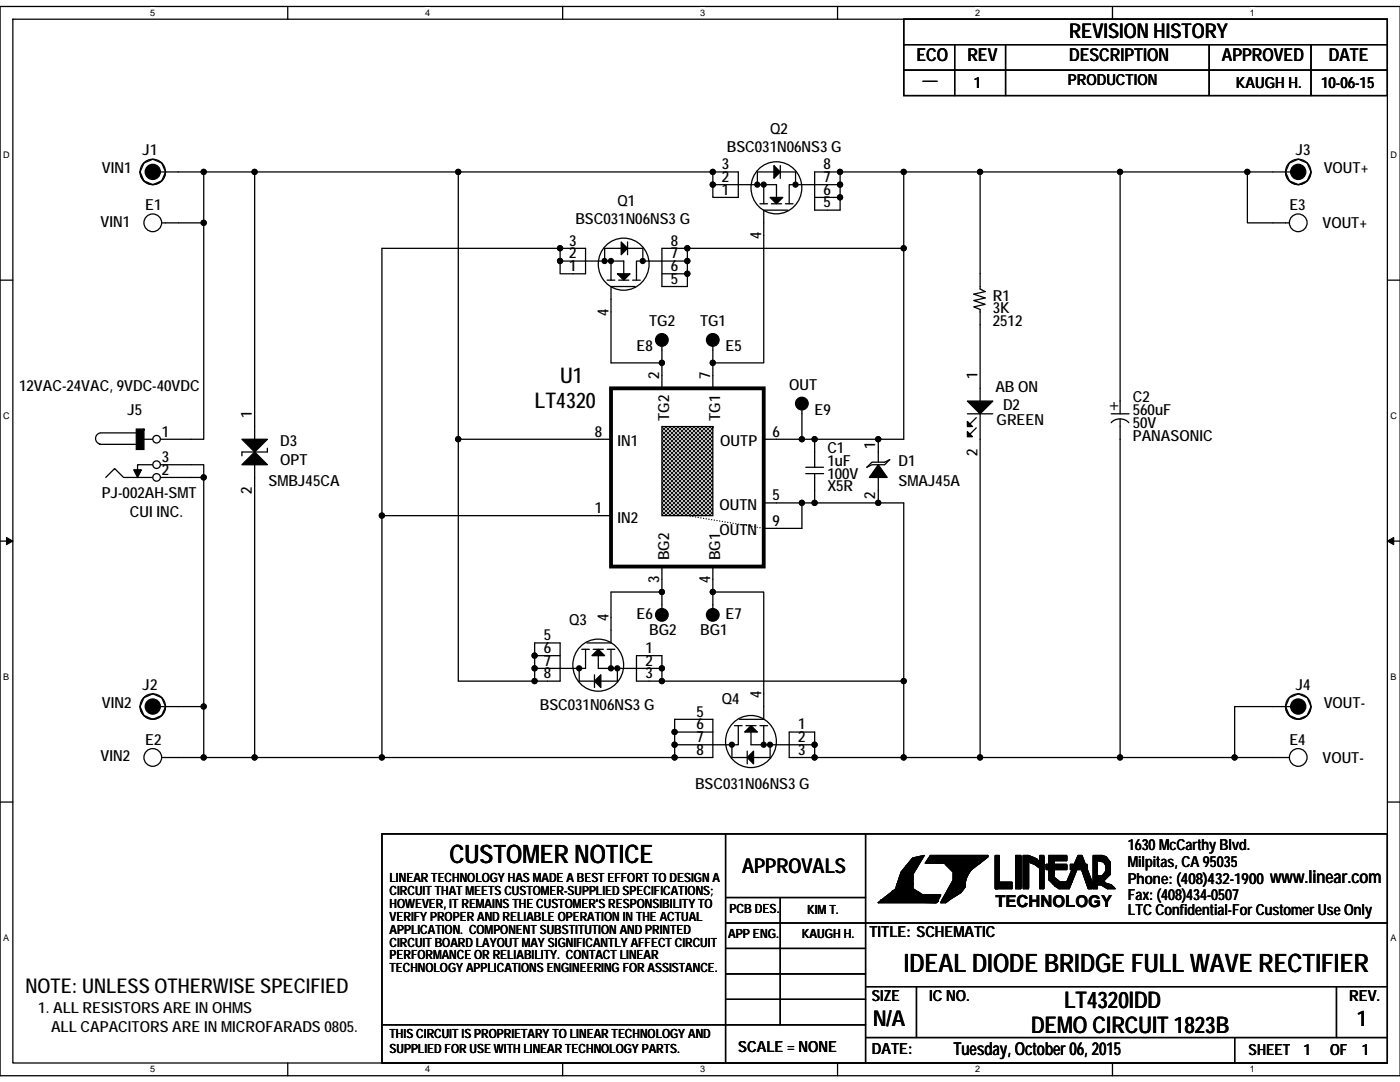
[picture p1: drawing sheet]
<svg xmlns="http://www.w3.org/2000/svg" width="279mm" height="216mm" viewBox="0 0 279 216" stroke-linecap="round" stroke-linejoin="round" font-family="sans-serif">
<path d="M0 1.3h279.4v213.4h-279.4zM2.6 3.8h274.3v208.3h-274.3z" fill="none" stroke="#000" stroke-width=".25"/>
<g fill="#fff">
<path d="M30 1.5h1v2.1h-1z"/>
<path d="M30 212.4h1v2h-1z"/>
</g>
<path d="M57.4 1.3v2.5M57.4 212.1v2.6" fill="none" stroke="#000" stroke-width=".25"/>
<g fill="#fff">
<path d="M84.9 1.5h1v2.1h-1z"/>
<path d="M84.9 212.4h1v2h-1z"/>
</g>
<path d="M112.3 1.3v2.5M112.3 212.1v2.6" fill="none" stroke="#000" stroke-width=".25"/>
<g fill="#fff">
<path d="M139.7 1.5h1v2.1h-1z"/>
<path d="M139.7 212.4h1v2h-1z"/>
</g>
<path d="M167.2 1.3v2.5M167.2 212.1v2.6" fill="none" stroke="#000" stroke-width=".25"/>
<g fill="#fff">
<path d="M194.6 1.5h1v2.1h-1z"/>
<path d="M194.6 212.4h1v2h-1z"/>
</g>
<path d="M222 1.3v2.5M222 212.1v2.6" fill="none" stroke="#000" stroke-width=".25"/>
<g fill="#fff">
<path d="M249.4 1.5h1v2.1h-1z"/>
<path d="M249.4 212.4h1v2h-1z"/>
<path d="M.7 29.9h1.2v2h-1.2z"/>
<path d="M277.5 29.9h1.3v2h-1.3z"/>
<path d="M.7 81.9h1.2v2.1h-1.2z"/>
<path d="M277.5 81.9h1.3v2.1h-1.3z"/>
</g>
<path d="M0 55.9h2.6M276.9 55.9h2.5" fill="none" stroke="#000" stroke-width=".25"/>
<g fill="#fff">
<path d="M.7 134h1.2v2h-1.2z"/>
<path d="M277.5 134h1.2v2h-1.2z"/>
</g>
<path d="M0 108h2.6M276.9 108h2.5" fill="none" stroke="#000" stroke-width=".25"/>
<path d="M1.3 107.2l1.3 .8-1.3 .7zM276.9 108l1.3-.8v1.5z" fill="#000" stroke="#000" stroke-width=".2"/>
<g fill="#fff">
<path d="M.7 186.1h1.2v2h-1.2z"/>
<path d="M277.5 186.1h1.2v2h-1.2z"/>
</g>
<g fill="none" stroke="#000" stroke-width=".25">
<path d="M180.4 3.8h96.5v15.3h-96.5zM180.4 8.9h96.5M180.4 14h96.5M190.5 8.9v10.2M200.7 8.9v10.2M241.3 8.9v10.2M261.6 8.9v10.2M35.6 34.3h5.1v10.2h-5.1M40.7 34.3h10.1M91.5 34.3h-40.7v50.8M91.5 34.3h50.8M91.5 34.3v53.4"/>
<path d="M142.3 34.3v2.6h2.5M142.3 36.9v2.5h2.5M142.3 34.3h2.5M165.1 36.9h2.6M165.1 39.4h2.6M165.1 34.3h2.6M167.7 34.3v2.6M167.7 34.3h12.7M167.7 36.9v2.5M167.7 39.4v2.5h-2.6M180.4 34.3v15.3M180.4 34.3h15.2"/>
<path d="M195.6 34.3v20.3M195.6 34.3h27.9M223.5 34.3h25.4M223.5 34.3v45.7M248.9 34.3v10.2h5.1M248.9 34.3h5.1M40.7 44.5v43.2h-2.6M111.8 49.6h-35.6v53.3M111.8 49.6h2.5M111.8 49.6v2.5h2.5M111.8 52.1v2.5h2.5M134.6 54.6h2.6"/>
<path d="M134.6 52.1h2.6M134.6 49.6h2.6M137.2 49.6v2.5M137.2 52.1v2.5M137.2 49.6h43.2M137.2 54.6v2.6h-2.6M152.4 47v25.4h-10.1M180.4 49.6v38.1h-17.8M121.9 62.3v10.1h10.2M132.1 69.9v2.5M132.1 72.4v2.6M142.3 69.9v2.5"/>
<path d="M142.3 72.4v2.6M195.6 64.8v12.7M19.8 88.7h7.4M20 86.4a1.13 1.13 0 0 0-.9 1.1 1.13 1.13 0 0 0 .9 1.1M20.1 86.4h7.1M21.1 95.3l1.8-1.8 1.8 1.8h5.8M28.7 87.7h1.8M30.5 92.7h-3v1.6M38.1 95.3h2.6v45.7M38.1 92.7h2.6v2.6M50.8 95.3v55.9M91.5 87.7v48.2h15.2"/>
<path d="M91.5 87.7h27.9M155 87.7h5M160 82.6v5.1M160 87.7h2.6M162.6 87.7v2.5M162.6 97.8v2.6M195.6 87.7v63.5M223.5 87.7v63.5M76.2 102.9v48.3M76.2 102.9h43.2M132.1 118.1h-10.2v5.1M132.1 118.1v2.6"/>
<path d="M132.1 115.6v2.5M142.3 115.6v2.5M142.3 118.1h10.1v20.4M142.3 118.1v2.6M155 100.4h5M160 100.4v5h-5M160 100.4h2.6M162.6 100.4h17.8v35.5M106.7 133.4v2.5M106.7 130.8v2.6M106.7 133.4h2.5M106.7 135.9h2.5"/>
<path d="M106.7 130.8h2.5M109.2 128.3h-2.5v2.5M129.6 133.4h2.5M129.6 130.8h2.5v2.6M129.6 135.9h2.5M132.1 133.4v2.5M132.1 135.9h48.3M180.4 135.9v15.3M35.6 141h5.1v10.2h-5.1M40.7 151.2h10.1M50.8 151.2h25.4M76.2 151.2h58.4"/>
<path d="M134.6 151.2h5.1M134.6 148.6h5.1M134.6 146.1h5.1M134.6 148.6v2.6M134.6 146.1v2.5M139.7 143.5h-5.1v2.6M160 146.1h2.6v2.5M160 148.6h2.6M160 151.2h2.6M162.6 151.2h17.8M162.6 148.6v2.6M180.4 151.2h15.2"/>
<path d="M195.6 151.2h27.9M223.5 151.2h22.9M246.4 151.2h7.6M254 141h-7.6v10.2M0 160h2.6M76.2 166.4h200.7v45.7h-200.7zM144.8 166.4v45.7M144.8 179.1h27.9M155.7 179.1v25.4M172.7 166.4v45.7M178.1 179.1l8.4 .2M178.1 179.3l8.4 .3"/>
<path d="M180.1 175l-.8 2.6-3 2.3 10.4 .2 .5-.8h-3l-2.6-1.7v-2.8l2.1-3.3-2.8 3.3-1 2.8-2.1 1.5M180.4 178.6h1.2M180.4 178.8h1.2M180.6 174.8l-.7 2M180.9 175l-1 2.8-2.1 1.5M180.9 176.8l-.3 .8M180.9 176l-.8 2.1M181.1 177.8l-2 1M181.1 178.1l-2 1M181.1 175v2.8M181.1 174.8v2.8l2.1 1.5M181.1 177.8l2.1 1.5"/>
<path d="M181.9 174.5l2.3-3.5-2.1 .5-2.2 2.8-1.1 3-3.5 2.8h11.7l.7-1.5h-3.5l-2.1-1.3v-2.8l2.3-3.8-2.3 .5-2.2 2.8-1.1 3.1M182.1 174.8v2.8l2.1 1.2M182.4 171.5h1.3v.2h-1.8v.3h1.3v.2h-1.8v.3h1.8v.2h-2.3v.3h2v.2h-2.3v.3h1.8v.5h-2v-.2h1.5v.5h.2h-2.2v.2h2.2v.5h-2.5v-.2h2.5v.7h-2.8v-.2h2.6v.7v-.2h-2.6v.2h2.8v.6v-.3h-3v.3h2.8v.2h-2.8v.3h3v.2h-3.3v.3h3.6v.2h-4.3v.3h5.3v.2h-5.8v.3h9.9v.2h-10.4v.3h10.1h-10.6v.2h10.6v.6v-.3h-11.4v.3h11.2M182.4 172.2l-1.5 1.8M183.2 171.2h.7M183.4 171.2l-.2 .3-1.1 .2-2 2.8M183.4 171.5l-.2 .2-1.1 .3-2 2.8-.8 2.5-3 2.3 10.4 .3 .5-.8h-3l-2.6-1.8v-2.8l2.1-3.3-2.8 3.3M184.9 171.7h11M184.9 172h.8M185.2 171.5h11.2M185.4 172h9.7M185.4 171.2h11"/>
<path d="M185.7 170.7h11.4M185.7 172.2h9.6M185.7 170.7v.3h11.4M185.7 170.7l-1 1.5h3.8l1.8 1.8v1.5l-2.6 4.6h1l3.1-2 .8-1M188.5 178.8h1.8M188.5 179.1h1.3M188.5 172l2.3 1.8M188.7 178.3h2.3M188.7 178.6h2.1M188.7 172.2l2.1 2.1-.3 1.5-1.8 3M189 178.1h2.5M189.3 177.6h2.5"/>
<path d="M189.3 177.8h2.5M189.3 171.7l1.5 1.5M189.5 177.3h2.8M189.5 171.5l1.8 1.5M189.8 177.1h2.5M190 176.3h2.6M190.3 174.3v1.5M190.3 172.5l1 1M190.3 171.7l1.2 2.1M190.3 173.5h3M190.3 176h2M190.5 174.3v1l-2.5 4.8"/>
<path d="M190.5 173.8h2.6M190.5 175h2.3M190.5 175.8h2.1M190.8 174h2.3M190.8 174.3h1.5v2.5l-1 1.5-2.6 1.6h-.5v-.6M190.8 174.8h1.5M190.8 175.3h1.2M190.8 174.5h2.3M191 173.8v1.7l-2.5 4.1M191.8 172.5l-.5 3.8-1.3 1.8M191.8 174v2.3l-1 1.3M191.8 171.5l-.3 3.3"/>
<path d="M192 176.8l-.7 1-2.3 1.8h-.8M192.3 171.5l-.5 1.2-.5 3.9-1.3 1.7M192.6 174.8v2h-2.8M192.6 173.5v2h-2.1M192.8 174v1.3M193.3 171.5l-1.8 1.5-.7-1M193.3 171.7l-1 1M193.3 173.8l-.2 .5M193.3 174l-1 1.8M193.8 172.7h-4l1.2 1.3v1.8l-2.5 4.1M194.3 172.5l-2.3 1.5v2.3M194.3 172.7l-2.3 1.6v2.3l-.7 1-2.3 1.7"/>
<path d="M194.3 171.7l-2 1.3M194.3 171.5l-2.5 1.7M194.6 172.5h-5.9l2.1 2v.5l-2.3 4.3M194.6 172.7l-2.8 2.1v2l-2.3 2h-.5l2-2.5h-.2v-2.3l-1-1h4M195.1 171.7l-3.1 1.8 1.3-1M195.7 172.2a5.3 5.3 0 0 0-3.1 4.8M197.1 170.7v.3M197.1 170.7l-3.3 2.5h-4M197.1 171l-4.5 3.5v2.1h-2.6M198.6 177.3h.6M198.6 171h.8v5.3h2.6v1h-3.4zM198.9 171.2v5.4"/>
<path d="M198.9 171.5v5.3M199.2 171.5v5.6h-.6v-6.4h.8v5.3h2.6v1.1h-3.4M199.2 171.2v5.6h2.5M199.2 176.6h2.5M202.7 170.7h1v6.4h-1zM202.7 171h1v6.3h-1zM203 171.2v5.9M203 171v5.8M203.2 171v6.3M203.5 171v5.8M203.5 171.2v5.9M204.2 170.7h1.1l1.2 .5 1 .8v-1.3h.8v6.4h-.8v-4.1l-1-.8-1.2-.5v5.4h-1.1z"/>
<path d="M204.2 171h1.1l1.2 .5 1 .7v-1.2h.8v6.3h-.8v-4.1l-1-.7-1.2-.5v5.3h-1.1zM204.5 171v5.8h.5v-5.6h1.3v.3h-1.3h2v.2h-2h2.3v.3h-1.3v.2h1.8v-1.2h.2v6.1h-.2v-4.9M204.7 171.5l2.1 .7 1.2 1M204.7 171v5.8M208 171.2v6.1M208 171v6.1M208 173l-1.2-1-2.1-.8v5.9M208.8 172.5h4.1v.7h-4.1zM208.8 172.7h4.1v.8h-4.1zM209.1 173h3.5M209.1 173.2h3.5M209.3 171h2"/>
<path d="M209.3 170.7h3.6v.8h-2.6v3.5l1.3 1h1.3l2.3-5.3h.7l2.1 5.3v1.1h-.8l-1.8-5.1-2 5.1h-2.1l-.7-.5-1.3-1.3zM209.3 171v4.5l1.3 1.3 .7 .5h2.1l2-5.1 1.8 5.1h.8v-1l-2.1-5.3h-.7M209.3 171.2h2M209.3 171h3.6v.7h-2.6v3.6l1.3 1h1.3M209.6 171v4.5h.7h-.2v-4.3M211.1 171h1.5M211.3 171.2h-1.5v4.1l1.8 1.5 1.5-.2 2.3-5.4M211.3 171.2h1.3h-1.5M212.6 171.5h-2.8v4l1.8 1.6 1.5-.3M213.6 172.7h3.3v.8h-3.3v-1h3.3v.7h-3.3M213.9 173h3M213.9 173.2h3"/>
<path d="M213.9 176h-3.8v.3h3.5v.3h-3v.2h2.8M215.2 171h.7v.5h-.7zM215.2 171.2l-2.3 5.4M215.4 171.7l-2.3 5.4M215.4 171l.5 .2-.7 .3v-.3h.7v.5h-1v.3M215.7 171l2.3 5.6M215.7 171.7l2 5.6M215.7 172l1.7 5.3M215.9 171.5l1.8 5.3M215.9 171.7l1.8 5.4M218.7 171.5h-.2v5.3M218.7 171.7v5.4"/>
<path d="M218.7 171.2h1M218.7 171.5h1.5M218.7 171.2h1.5l.8 .8 .3 1.8-1.8 1.7 2 1.3M218.7 171.5v5.3M218.7 171.2h-.2v5.4M218.7 171h1M219 175.8h1M219 174.8h1l.7-1v-1.3l-.5-.8-1.2-.2v5.6h-.8v-6.4h1.8l.7 .3 .8 1v2.3l-1.3 1.2M219 176h1.2l1.1 .8h.7M220.2 171.7l.5 .5M220.2 171.5l.8 .7 .3 1.8M220.2 171.5l.5 .5 .3 2.3"/>
<path d="M220.7 171.2l-.7-.2h-1.8v6.3h.8v-5.6l1.2 .3 .5 .7v1.3l-.7 1h-1M220.7 171.2l.8 1-.2 .5v1.3M220.7 171.5l.6 1M220.7 171.2l.6 1M221 172.7v1.3M221 172.5v1.3M221.3 173l.2-.5-.2 1.8-1.3 1.2h-1M221.3 174l-1.8 1.8 2 1.3M221.3 174l-1.3 1.3h-1M221.5 172v2.5l-1.3 1.3 .5 .5 1.1 .3 .7 .7h-1.5l-1.3-.7h-.7M221.5 172.7v1.3M222.3 177.1h-1.3l-1.3-.8h-.7h1.2l1.1 .8"/>
<path d="M276.9 160h2.5M144.8 184.2h132.1M144.8 189.3h27.9M144.8 194.3h27.9M144.8 199.4h27.9M172.7 196.9h104.2M182.9 196.9v10.1M266.7 196.9v10.1M76.2 204.5h96.5M172.7 207h104.2M246.4 207v5.1"/>
</g>
<g fill="#000" stroke="#000" stroke-width=".25">
<path d="M26.7 93.7h1.5l-.7 1.6z" fill-rule="evenodd"/>
<path d="M27.2 85.6v4.1h1.5v-4.1z" fill-rule="evenodd"/>
<circle cx="40.6" cy="34.3" r=".5"/>
<circle cx="50.8" cy="34.3" r=".5"/>
<circle cx="91.4" cy="34.3" r=".5"/>
<circle cx="142.2" cy="34.3" r=".5"/>
<circle cx="142.2" cy="36.8" r=".5"/>
<circle cx="167.6" cy="36.8" r=".5"/>
<circle cx="167.6" cy="34.3" r=".5"/>
<circle cx="167.6" cy="39.4" r=".5"/>
<circle cx="180.3" cy="34.3" r=".5"/>
<circle cx="195.6" cy="34.3" r=".5"/>
<circle cx="223.5" cy="34.3" r=".5"/>
<circle cx="248.9" cy="34.3" r=".5"/>
<circle cx="40.6" cy="44.5" r=".5"/>
<circle cx="111.8" cy="52.1" r=".5"/>
<circle cx="111.8" cy="49.5" r=".5"/>
<circle cx="137.2" cy="54.6" r=".5"/>
<circle cx="137.2" cy="49.5" r=".5"/>
<circle cx="137.2" cy="52.1" r=".5"/>
<circle cx="180.3" cy="49.5" r=".5"/>
<circle cx="132.1" cy="72.4" r=".5"/>
<circle cx="142.2" cy="72.4" r=".5"/>
<circle cx="40.6" cy="95.3" r=".5"/>
<circle cx="91.4" cy="87.6" r=".5"/>
<circle cx="160" cy="87.6" r=".5"/>
<circle cx="162.6" cy="87.6" r=".5"/>
<circle cx="175.3" cy="87.6" r=".5"/>
<circle cx="76.2" cy="102.9" r=".5"/>
<circle cx="132.1" cy="118.1" r=".5"/>
<circle cx="142.2" cy="118.1" r=".5"/>
<circle cx="160" cy="100.3" r=".5"/>
<circle cx="162.6" cy="100.3" r=".5"/>
<circle cx="175.3" cy="100.3" r=".5"/>
<circle cx="106.7" cy="135.9" r=".5"/>
<circle cx="106.7" cy="130.8" r=".5"/>
<circle cx="106.7" cy="133.4" r=".5"/>
<circle cx="132.1" cy="133.4" r=".5"/>
<circle cx="132.1" cy="135.9" r=".5"/>
<circle cx="180.3" cy="135.9" r=".5"/>
<circle cx="40.6" cy="151.1" r=".5"/>
<circle cx="40.6" cy="141" r=".5"/>
<circle cx="50.8" cy="151.1" r=".5"/>
<circle cx="76.2" cy="151.1" r=".5"/>
<circle cx="134.6" cy="151.1" r=".5"/>
<circle cx="134.6" cy="146.1" r=".5"/>
<circle cx="134.6" cy="148.6" r=".5"/>
<circle cx="162.6" cy="148.6" r=".5"/>
<circle cx="162.6" cy="151.1" r=".5"/>
<circle cx="180.3" cy="151.1" r=".5"/>
<circle cx="195.6" cy="151.1" r=".5"/>
<circle cx="223.5" cy="151.1" r=".5"/>
<circle cx="246.4" cy="151.1" r=".5"/>
</g>
<circle cx="31.2" cy="95.3" r=".76" fill="#fff" stroke="#000" stroke-width=".25"/>
<path d="M32 95.3h6.1" fill="none" stroke="#000" stroke-width=".25"/>
<circle cx="31.2" cy="87.6" r=".76" fill="#fff" stroke="#000" stroke-width=".25"/>
<path d="M32 87.7h6.1" fill="none" stroke="#000" stroke-width=".25"/>
<circle cx="31.2" cy="92.7" r=".76" fill="#fff" stroke="#000" stroke-width=".25"/>
<g fill="none" stroke="#000" stroke-width=".25">
<path d="M28 34.3a2.53 2.53 0 0 0 2.5 2.5 2.53 2.53 0 0 0 2.5-2.5M32 34.3h1M33 34.3h2.6M144.8 36.9h10.2v2.5M144.8 34.3h2.5v5.1h-2.5M151.7 33.5a5.1 5.1 0 0 1 6.9 .5 5.1 5.1 0 0 1 0 7 5.1 5.1 0 0 1-6.9 .4 5.3 5.3 0 0 1 0-7.9zM152.4 36.9v3.8M154.5 34.3h-3.3v2.6M155.7 34.3h3.1v2.6M155.7 33v2.6M162.6 39.4h2.5M165.1 36.9h-7.6v3.8"/>
<path d="M165.1 34.3h-2.5v7.6h2.5M32.3 44.5h3.3M151.7 40.7h1.5M153.9 40.7h2.1M156.7 40.7h1.6M157.2 41.9h-4.8v5.1M195.6 54.6v3.1l1 .5-2.3 .5 2.3 .8-2.3 .5 2.3 .7-2.3 .5 1.3 .5v3.1M132.1 69.1v.8M132.1 69.9h.1M142.3 69.1v.8M142.3 69.9h.1M32 92.7h6.1"/>
<path d="M160.8 94.5h3.6M160.8 93.2h3.6M162.6 90.2v3M162.6 94.5v3.3M173 93.2l1-1h2.6l1-.5-1 1h-2.6zM175.3 87.7v4.5M175.3 95.3v5.1M221.8 82.6h3.5M221.8 84.3a2.41 2.41 0 0 1 3.5 0M223.5 83.6v4.1M223.5 80v2.6M109.2 128.3h2.6v7.6h-2.6"/>
<path d="M109.2 130.8h2.6M115.6 133.4v2.5h3M116.1 129.6h1.5M116.1 128.7a5.1 5.1 0 0 1 7 .5 5.1 5.1 0 0 1 0 7 5.1 5.1 0 0 1-7 .5 5.3 5.3 0 0 1 0-8zM116.9 129.6v3.8h-7.7M118.4 129.6h2M118.6 134.6v2.6M119.4 130.8v2.6h10.2M121.2 129.6h1.5M121.9 123.2v5.1h-4.8M121.9 129.6v3.8M123.2 133.4v2.5h-3.3"/>
<path d="M129.6 130.8h-2.6v5.1h2.6M132.1 120.7v.7M132.1 120.7h.1M142.3 120.7v.7M142.3 120.7h.1M152.4 138.5v5h-4.8M28 141a2.53 2.53 0 0 0 2.5 2.5 2.53 2.53 0 0 0 2.5-2.5M32 141h1M32.3 151.2h3.3M33 141h2.6M139.7 143.5h2.6v7.7h-2.6M139.7 146.1h2.6"/>
<path d="M146.1 148.6v2.6h3M146.6 144.8h1.5M146.6 144a5.1 5.1 0 0 1 7 .5 5.1 5.1 0 0 1 0 7 5.1 5.1 0 0 1-7 .4 5.3 5.3 0 0 1 0-7.9zM147.3 144.8v3.8h-7.6M148.9 144.8h2M149.1 149.9v2.5M149.9 146.1v2.5h10.1M151.7 144.8h1.5M152.4 144.8v3.8M153.7 148.6v2.6h-3.3M160 146.1h-2.5v5.1h2.5M254 151.2h3.3"/>
<circle cx="30.5" cy="34.3" r="2.53"/>
<circle cx="30.5" cy="44.5" r="1.77"/>
<circle cx="30.5" cy="151.1" r="1.77"/>
<circle cx="30.5" cy="141" r="2.53"/>
<circle cx="259.1" cy="151.1" r="1.77"/>
</g>
<g fill="#000" stroke="#000" stroke-width=".25">
<path d="M154.5 33l1.2 1.3-1.2 1.3z" fill-rule="evenodd"/>
<path d="M153.7 39.4h2.5l-1.2 1.3z" fill-rule="evenodd"/>
<path d="M175.3 92.7l1.8 2.6h-3.6z" fill-rule="evenodd"/>
<path d="M118.1 130.8l1.3-1.2 1.3 1.2z" fill-rule="evenodd"/>
<path d="M118.6 135.9l1.3-1.3v2.6z" fill-rule="evenodd"/>
<path d="M148.6 146.1l1.3-1.3 1.3 1.3z" fill-rule="evenodd"/>
<path d="M149.1 151.2l1.3-1.3v2.5z" fill-rule="evenodd"/>
<circle cx="30.5" cy="34.3" r="1.51"/>
<circle cx="151.1" cy="36.8" r=".5"/>
<circle cx="152.4" cy="36.8" r=".5"/>
<circle cx="158.8" cy="36.8" r=".5"/>
<circle cx="132.1" cy="67.8" r="1.26"/>
<circle cx="142.2" cy="67.8" r="1.26"/>
<circle cx="115.6" cy="133.4" r=".5"/>
<circle cx="121.9" cy="133.4" r=".5"/>
<circle cx="123.2" cy="133.4" r=".5"/>
<circle cx="132.1" cy="122.7" r="1.26"/>
<circle cx="142.2" cy="122.7" r="1.26"/>
<circle cx="30.5" cy="141" r="1.51"/>
<circle cx="146.1" cy="148.6" r=".5"/>
<circle cx="152.4" cy="148.6" r=".5"/>
<circle cx="153.7" cy="148.6" r=".5"/>
</g>
<path d="M121.9 77.5h30.5v35.6h-30.5z" fill="none" stroke="#000" stroke-width=".76"/>
<path d="M132.1 85.1h10.2v17.8h-10.2z" fill="#fff"/>
<g fill="#000" stroke="#000" stroke-width=".25">
<path d="M124 48.3l1.2 1.3-1.2 1.2z" fill-rule="evenodd"/>
<path d="M123.2 54.6h2.6l-1.3 1.3z" fill-rule="evenodd"/>
<path d="M48.3 87.7h5.1l-2.6 2.5z" fill-rule="evenodd"/>
<path d="M48.3 92.7l2.5-2.5 2.6 2.5z" fill-rule="evenodd"/>
<path d="M193.1 80h5l-2.5 2.6z" fill-rule="evenodd"/>
<path d="M193.1 84.1l1 1h-1z" fill-rule="evenodd"/>
<path d="M193.1 86.1l1 1h-1z" fill-rule="evenodd"/>
<path d="M132.1 85.1v17.8h10.2v-17.8z" fill-rule="evenodd"/>
<circle cx="40.6" cy="34.3" r=".5"/>
<circle cx="50.8" cy="34.3" r=".5"/>
<circle cx="91.4" cy="34.3" r=".5"/>
<circle cx="142.2" cy="34.3" r=".5"/>
<circle cx="142.2" cy="36.8" r=".5"/>
<circle cx="167.6" cy="36.8" r=".5"/>
<circle cx="167.6" cy="34.3" r=".5"/>
<circle cx="167.6" cy="39.4" r=".5"/>
<circle cx="180.3" cy="34.3" r=".5"/>
<circle cx="195.6" cy="34.3" r=".5"/>
<circle cx="223.5" cy="34.3" r=".5"/>
<circle cx="248.9" cy="34.3" r=".5"/>
<circle cx="259.1" cy="34.3" r="1.51"/>
<circle cx="40.6" cy="44.5" r=".5"/>
<circle cx="111.8" cy="52.1" r=".5"/>
<circle cx="111.8" cy="49.5" r=".5"/>
<circle cx="120.7" cy="52.1" r=".5"/>
<circle cx="121.9" cy="52.1" r=".5"/>
<circle cx="128.3" cy="52.1" r=".5"/>
<circle cx="137.2" cy="54.6" r=".5"/>
<circle cx="137.2" cy="49.5" r=".5"/>
<circle cx="137.2" cy="52.1" r=".5"/>
<circle cx="180.3" cy="49.5" r=".5"/>
<circle cx="132.1" cy="72.4" r=".5"/>
<circle cx="142.2" cy="72.4" r=".5"/>
<circle cx="40.6" cy="95.3" r=".5"/>
<circle cx="91.4" cy="87.6" r=".5"/>
<circle cx="160" cy="87.6" r=".5"/>
<circle cx="160" cy="80.5" r="1.26"/>
<circle cx="162.6" cy="87.6" r=".5"/>
<circle cx="175.3" cy="87.6" r=".5"/>
<circle cx="76.2" cy="102.9" r=".5"/>
<circle cx="132.1" cy="118.1" r=".5"/>
<circle cx="142.2" cy="118.1" r=".5"/>
<circle cx="160" cy="100.3" r=".5"/>
<circle cx="162.6" cy="100.3" r=".5"/>
<circle cx="175.3" cy="100.3" r=".5"/>
<circle cx="106.7" cy="135.9" r=".5"/>
<circle cx="106.7" cy="130.8" r=".5"/>
<circle cx="106.7" cy="133.4" r=".5"/>
<circle cx="132.1" cy="133.4" r=".5"/>
<circle cx="132.1" cy="135.9" r=".5"/>
<circle cx="180.3" cy="135.9" r=".5"/>
<circle cx="40.6" cy="151.1" r=".5"/>
<circle cx="40.6" cy="141" r=".5"/>
<circle cx="50.8" cy="151.1" r=".5"/>
<circle cx="76.2" cy="151.1" r=".5"/>
<circle cx="134.6" cy="151.1" r=".5"/>
<circle cx="134.6" cy="146.1" r=".5"/>
<circle cx="134.6" cy="148.6" r=".5"/>
<circle cx="162.6" cy="148.6" r=".5"/>
<circle cx="162.6" cy="151.1" r=".5"/>
<circle cx="180.3" cy="151.1" r=".5"/>
<circle cx="195.6" cy="151.1" r=".5"/>
<circle cx="223.5" cy="151.1" r=".5"/>
<circle cx="246.4" cy="151.1" r=".5"/>
<circle cx="259.1" cy="141" r="1.51"/>
</g>
<path d="M137.2 102.9l15.2 2.5M152.4 105.4h.1" fill="none" stroke="#000" stroke-width=".25" stroke-dasharray="0 .5"/>
<g fill="none" stroke="#000" stroke-width=".25">
<path d="M254 34.3h2.6M256.6 34.3a2.53 2.53 0 0 0 2.5 2.5 2.53 2.53 0 0 0 2.5-2.5M256.6 34.3h1M114.3 52.1h10.2v2.5M114.3 49.6h2.6v5h-2.6M121.2 55.9h1.5M121.2 48.7a5.1 5.1 0 0 1 7 .5 5.1 5.1 0 0 1 0 7 5.1 5.1 0 0 1-7 .5 5.3 5.3 0 0 1 0-8zM121.9 52.1v3.8M123.5 55.9h2M124 49.6h-3.3v2.5M125.2 49.6h3.1v2.5M125.2 48.3v2.5"/>
<path d="M126.3 55.9h1.5M126.8 57.2h-4.9v5.1M132.1 54.6h2.5M134.6 52.1h-7.6v3.8M134.6 49.6h-2.5v7.6h2.5M254 44.5h3.3M132.1 75v2.5M142.3 75v2.5M195.6 77.5v2.5M195.6 77.5h.1M50.8 85.1v2.6M50.8 92.7v2.6"/>
<path d="M50.8 95.3h.1M50.8 85.1h.1M53.4 89.4v.8h-5.1v.8M119.4 87.7h2.5M152.4 87.7h2.6M160 81.8v.8M160 82.6h.1M193.1 82.6h5M194.8 83.3l-1.2 1.3M194.8 85.4l-1.2 1.2M195.6 82.6v5.1M195.6 87.7h.1"/>
<path d="M119.4 102.9h2.5M132.1 113.1v2.5M142.3 113.1v2.5M152.4 105.4h2.6M152.4 100.4h2.6M254 141h2.6M256.6 141a2.53 2.53 0 0 0 2.5 2.5 2.53 2.53 0 0 0 2.5-2.5M256.6 141h1"/>
<circle cx="259.1" cy="34.3" r="2.53"/>
<circle cx="259.1" cy="44.5" r="1.77"/>
<circle cx="259.1" cy="141" r="2.53"/>
</g>
<g font-size="5.1">
<text x="89.7" y="172.1">CUSTOMER NOTICE</text>
<text x="180.4" y="194">IDEAL DIODE BRIDGE FULL WAVE RECTIFIER</text>
</g>
<g font-size="4.6">
<text x="212.4" y="201.1">LT4320IDD</text>
<text x="205.8" y="206.2">DEMO CIRCUIT 1823B</text>
</g>
<g font-size="4.3">
<text x="111.8" y="76.4">U1</text>
<text x="106.7" y="81.5">LT4320</text>
<text x="174.3" y="204.7">N/A</text>
<text x="270.8" y="204.7">1</text>
</g>
<g font-size="4.1">
<text x="213.4" y="7.6">REVISION HISTORY</text>
<text x="148.1" y="174.2">APPROVALS</text>
<text x="5.1" y="198.1">NOTE: UNLESS OTHERWISE SPECIFIED</text>
</g>
<text font-size="3.8" x="221.3" y="82">+</text>
<g font-size="3.6">
<text x="182.9" y="12.2">ECO</text>
<text x="193.1" y="12.2">REV</text>
<text x="213.4" y="12.2">DESCRIPTION</text>
<text x="243.9" y="12.2">APPROVED</text>
<text x="265.2" y="12.2">DATE</text>
<text x="253.5" y="176.3">www.linear.com</text>
<text x="190.3" y="210.5">Tuesday, October 06, 2015</text>
</g>
<text font-size="3.3" x="198.6" y="180.9">TECHNOLOGY</text>
<g font-size="3">
<text x="184.2" y="16">__</text>
<text x="194.3" y="17.5">1</text>
<text x="213.1" y="17">PRODUCTION</text>
<text x="246.7" y="17.5">KAUGH H.</text>
<text x="263.7" y="17.5">10-06-15</text>
<text x="153.7" y="26.7">Q2</text>
<text x="20.3" y="34.6">VIN1</text>
<text x="28.5" y="31">J1</text>
<text x="144.1" y="33.8">3</text>
<text x="145.1" y="30.2">BSC031N06NS3 G</text>
<text x="164.4" y="33.8">8</text>
<text x="258.6" y="31">J3</text>
<text x="264.2" y="34.6">VOUT+</text>
<text x="29" y="41.9">E1</text>
<text x="123.2" y="41.2">Q1</text>
<text x="144.1" y="36.3">2</text>
<text x="144.1" y="38.9">1</text>
<text x="164.4" y="36.3">7</text>
<text x="164.4" y="38.9">6</text>
<text x="164.4" y="41.4">5</text>
<text x="257.3" y="41.9">E3</text>
<text x="20.1" y="45.2">VIN1</text>
<text x="114.8" y="44.7">BSC031N06NS3 G</text>
<text x="151.9" y="47.7" transform="rotate(-90 151.9 47.7)">4</text>
<text x="263.9" y="45.5">VOUT+</text>
<text x="113.6" y="51.6">2</text>
<text x="113.6" y="49">3</text>
<text x="133.9" y="51.6">7</text>
<text x="133.9" y="49">8</text>
<text x="113.6" y="54.1">1</text>
<text x="133.9" y="54.1">6</text>
<text x="133.9" y="56.6">5</text>
<text x="198.1" y="60">R1</text>
<text x="121.4" y="63" transform="rotate(-90 121.4 63)">4</text>
<text x="129.6" y="65">TG2</text>
<text x="139.7" y="65">TG1</text>
<text x="198.1" y="62.5">3K</text>
<text x="198.1" y="65">2512</text>
<text x="127" y="70.1">E8</text>
<text x="144.8" y="70.1">E5</text>
<text x="3.8" y="78">12VAC-24VAC, 9VDC-40VDC</text>
<text x="131.6" y="75.7" transform="rotate(-90 131.6 75.7)">2</text>
<text x="141.7" y="75.7" transform="rotate(-90 141.7 75.7)">7</text>
<text x="157.5" y="77.7">OUT</text>
<text x="195.1" y="75.7" transform="rotate(-90 195.1 75.7)">1</text>
<text x="25.4" y="82.8">J5</text>
<text x="50.3" y="83.3" transform="rotate(-90 50.3 83.3)">1</text>
<text x="133.6" y="83.9" transform="rotate(-90 133.6 83.9)">TG2</text>
<text x="143.7" y="83.9" transform="rotate(-90 143.7 83.9)">TG1</text>
<text x="162.6" y="82.8">E9</text>
<text x="198.6" y="78.3">AB ON</text>
<text x="200.2" y="81.8">D2</text>
<text x="226.1" y="80.3">C2</text>
<text x="226.1" y="82.8">560uF</text>
<text x="32.3" y="87.1">1</text>
<text x="55.9" y="88.9">D3</text>
<text x="118.7" y="87.1">8</text>
<text x="123.2" y="89">IN1</text>
<text x="143.7" y="89">OUTP</text>
<text x="154.2" y="87.1">6</text>
<text x="174.6" y="89.7" transform="rotate(-90 174.6 89.7)">1</text>
<text x="198.9" y="84.9">GREEN</text>
<text x="226.1" y="85.4">50V</text>
<text x="226.1" y="87.9">PANASONIC</text>
<text x="32.3" y="94.7">2</text>
<text x="32.3" y="92.2">3</text>
<text x="55.9" y="92.7">OPT</text>
<text x="165.1" y="90.4">C1</text>
<text x="165.1" y="93">1uF</text>
<text x="165.1" y="95.5">100V</text>
<text x="179.3" y="93">D1</text>
<text x="195.1" y="90.9" transform="rotate(-90 195.1 90.9)">2</text>
<text x="20.3" y="99.3">PJ-002AH-SMT</text>
<text x="50.3" y="98.5" transform="rotate(-90 50.3 98.5)">2</text>
<text x="53.6" y="97">SMBJ45CA</text>
<text x="143.6" y="101.7">OUTN</text>
<text x="154.2" y="99.8">5</text>
<text x="165.1" y="98.1">X5R</text>
<text x="174.6" y="99.6" transform="rotate(-90 174.6 99.6)">2</text>
<text x="179.3" y="97">SMAJ45A</text>
<text x="25.9" y="103.1">CUI INC.</text>
<text x="118.7" y="102.4">1</text>
<text x="123.2" y="104.3">IN2</text>
<text x="143.6" y="106.8">OUTN</text>
<text x="154.2" y="104.9">9</text>
<text x="133.6" y="111.8" transform="rotate(-90 133.6 111.8)">BG2</text>
<text x="143.7" y="111.8" transform="rotate(-90 143.7 111.8)">BG1</text>
<text x="131.6" y="116.3" transform="rotate(-90 131.6 116.3)">3</text>
<text x="141.7" y="116.3" transform="rotate(-90 141.7 116.3)">4</text>
<text x="113.6" y="124.7">Q3</text>
<text x="121.4" y="124" transform="rotate(-90 121.4 124)">4</text>
<text x="127" y="123.5">E6</text>
<text x="144.8" y="123.5">E7</text>
<text x="108.5" y="130.3">6</text>
<text x="108.5" y="127.8">5</text>
<text x="128.8" y="130.3">1</text>
<text x="129.6" y="126.8">BG2</text>
<text x="139.7" y="126.8">BG1</text>
<text x="28.5" y="137.7">J2</text>
<text x="108.5" y="132.8">7</text>
<text x="108.5" y="135.4">8</text>
<text x="128.8" y="132.8">2</text>
<text x="128.8" y="135.4">3</text>
<text x="258.6" y="137.7">J4</text>
<text x="20.3" y="141.2">VIN2</text>
<text x="107.7" y="141.8">BSC031N06NS3 G</text>
<text x="139" y="143">5</text>
<text x="144" y="140.5">Q4</text>
<text x="151.9" y="139.2" transform="rotate(-90 151.9 139.2)">4</text>
<text x="264.2" y="141.2">VOUT-</text>
<text x="29" y="148.6">E2</text>
<text x="139" y="148.1">7</text>
<text x="139" y="145.5">6</text>
<text x="159.3" y="148.1">2</text>
<text x="159.3" y="145.5">1</text>
<text x="257.3" y="148.6">E4</text>
<text x="20.1" y="151.9">VIN2</text>
<text x="139" y="150.6">8</text>
<text x="159.3" y="150.6">3</text>
<text x="263.9" y="152.2">VOUT-</text>
<text x="138.7" y="157.5">BSC031N06NS3 G</text>
<text x="225.1" y="173">Milpitas, CA 95035</text>
<text x="225.1" y="169.7">1630 McCarthy Blvd.</text>
<text x="225.1" y="179.6">Fax: (408)434-0507</text>
<text x="225.1" y="176.3">Phone: (408)432-1900</text>
<text x="225.1" y="182.6">LTC Confidential-For Customer Use Only</text>
<text x="173.5" y="187">TITLE: SCHEMATIC</text>
<text x="7.6" y="202.2">1. ALL RESISTORS ARE IN OHMS</text>
<text x="174" y="199.7">SIZE</text>
<text x="185.4" y="199.7">IC NO.</text>
<text x="269.3" y="199.7">REV.</text>
<text x="10.2" y="206">ALL CAPACITORS ARE IN MICROFARADS 0805.</text>
<text x="147.3" y="209.8">SCALE = NONE</text>
<text x="174" y="210.3">DATE:</text>
<text x="249.2" y="210.6">SHEET</text>
<text x="260.1" y="210.6">1</text>
<text x="265.5" y="210.6">OF</text>
<text x="271.8" y="210.6">1</text>
</g>
<g font-size="2.5">
<text x="77.7" y="176.1">LINEAR TECHNOLOGY HAS MADE A BEST EFFORT TO DESIGN A</text>
<text x="77.7" y="178.6">CIRCUIT THAT MEETS CUSTOMER-SUPPLIED SPECIFICATIONS;</text>
<text x="77.7" y="181.2">HOWEVER, IT REMAINS THE CUSTOMER'S RESPONSIBILITY TO</text>
<text x="77.7" y="183.8">VERIFY PROPER AND RELIABLE OPERATION IN THE ACTUAL</text>
<text x="145.6" y="182.2">PCB DES.</text>
<text x="161.1" y="182.4">KIM T.</text>
<text x="77.7" y="186.3">APPLICATION. COMPONENT SUBSTITUTION AND PRINTED</text>
<text x="77.7" y="188.9">CIRCUIT BOARD LAYOUT MAY SIGNIFICANTLY AFFECT CIRCUIT</text>
<text x="77.7" y="191.5">PERFORMANCE OR RELIABILITY. CONTACT LINEAR</text>
<text x="145.3" y="187.3">APP ENG.</text>
<text x="160" y="187.3">KAUGH H.</text>
<text x="77.7" y="194">TECHNOLOGY APPLICATIONS ENGINEERING FOR ASSISTANCE.</text>
<text x="77.7" y="207.1">THIS CIRCUIT IS PROPRIETARY TO LINEAR TECHNOLOGY AND</text>
<text x="77.7" y="210.1">SUPPLIED FOR USE WITH LINEAR TECHNOLOGY PARTS.</text>
</g>
<g font-size="1.8">
<text x="30" y="3.2">5</text>
<text x="84.9" y="3.2">4</text>
<text x="139.7" y="3.2">3</text>
<text x="194.6" y="3.2">2</text>
<text x="249.4" y="3.2">1</text>
<text x=".7" y="31.5">D</text>
<text x="277.5" y="31.5">D</text>
<text x=".7" y="83.6">C</text>
<text x="277.5" y="83.6">C</text>
<text x=".7" y="135.6">B</text>
<text x="277.5" y="135.6">B</text>
<text x=".7" y="187.7">A</text>
<text x="277.5" y="187.7">A</text>
<text x="30" y="214">5</text>
<text x="84.9" y="214">4</text>
<text x="139.7" y="214">3</text>
<text x="194.6" y="214">2</text>
<text x="249.4" y="214">1</text>
</g>
</svg>
